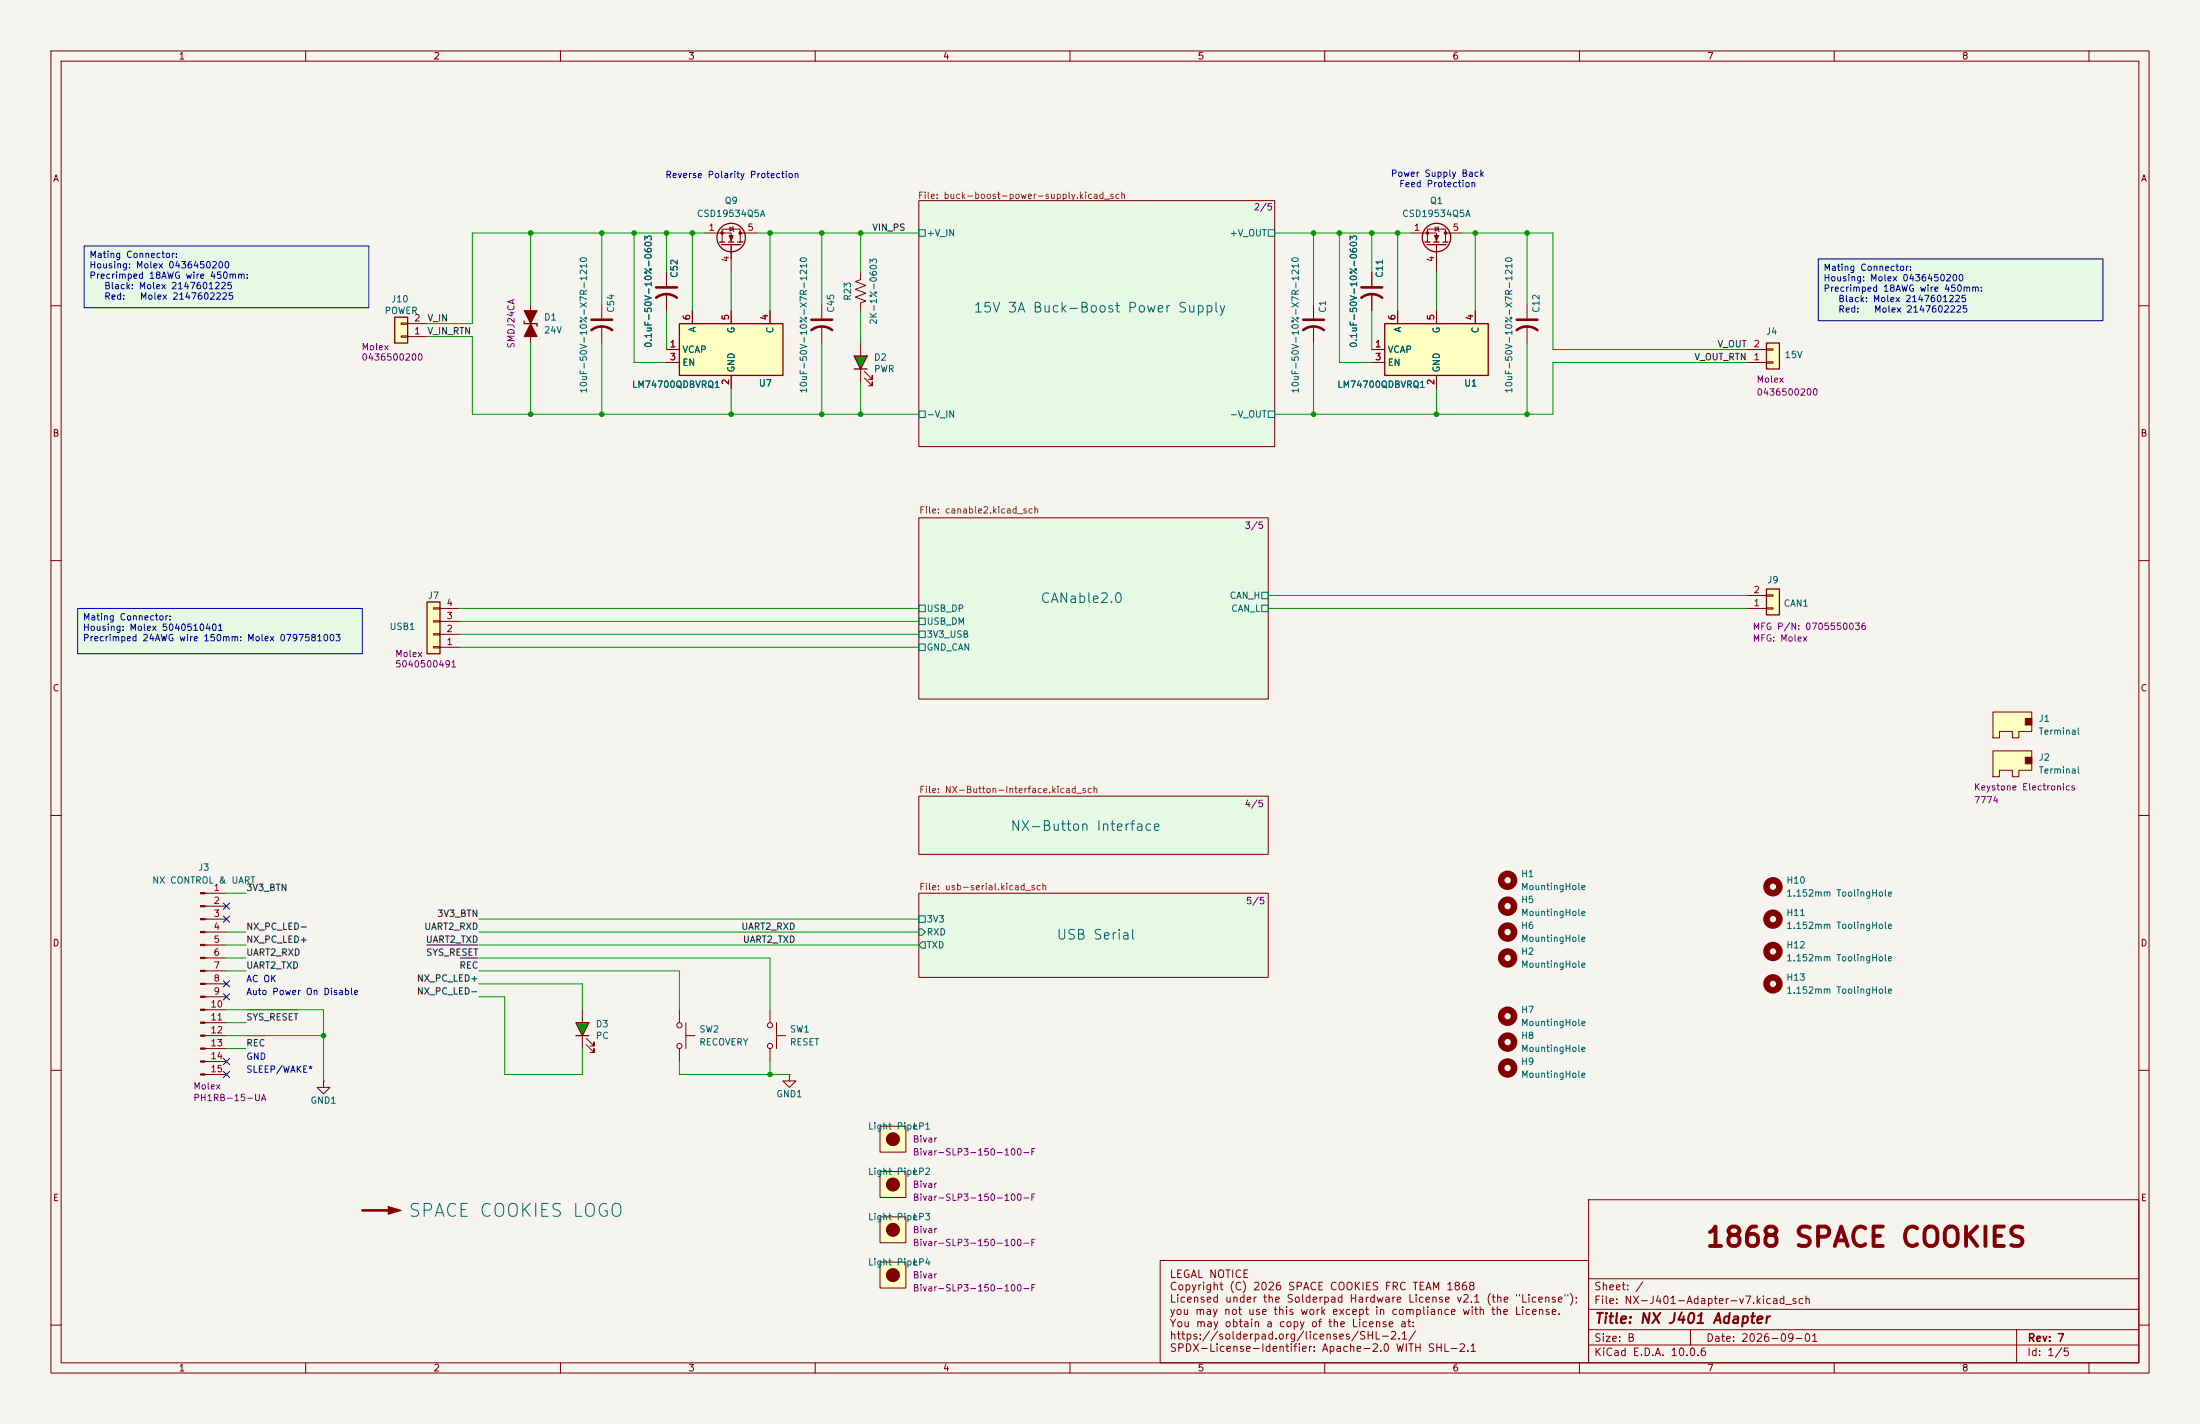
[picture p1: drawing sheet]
<svg xmlns="http://www.w3.org/2000/svg" width="432mm" height="279mm" viewBox="0 0 432 279" stroke-linecap="round" stroke-linejoin="round" font-family="sans-serif">
<path d="M0 0h431.8v279.4h-431.8z" fill="#f5f4ef" stroke="#f5f4ef" stroke-width=".2"/>
<g fill="none" stroke="#840000" stroke-width=".2">
<path d="M10 10h411.8v259.4h-411.8zM12 12h407.8v255.4h-407.8zM60 10v2M110 10v2M160 10v2M210 10v2M260 10v2M310 10v2M360 10v2M410 10v2M10 60h2M419.8 60h2"/>
<path d="M10 110h2M419.8 110h2M10 160h2M419.8 160h2M10 210h2M419.8 210h2M311.8 235.4h108v32h-108zM10 260h2M227.7 247.3h84.1v20.1h-84.1zM311.8 256.9h108M311.8 250.9h108M419.8 260h2"/>
<path d="M60 267.4v2M110 267.4v2M160 267.4v2M210 267.4v2M260 267.4v2M310 267.4v2M311.8 263.9h108M311.8 260.9h108M331.8 260.9v3M360 267.4v2M395.8 260.9v6.5M410 267.4v2"/>
</g>
<g fill="#e5f9e5" stroke="#e5f9e5" stroke-width=".2">
<path d="M180.3 39.4h69.9v48.2h-69.9z"/>
<path d="M180.3 175.3h68.6v16.5h-68.6z"/>
<path d="M180.3 101.6h68.6v35.6h-68.6z"/>
<path d="M180.3 156.2h68.6v11.4h-68.6z"/>
</g>
<g fill="#e5f9e5">
<path d="M15.2 119.4h55.9v8.9h-55.9z"/>
<path d="M356.9 50.8h55.8v12.1h-55.8z"/>
<path d="M16.5 48.3h55.9v12.1h-55.9z"/>
</g>
<path d="M180.3 39.4h69.9v48.2h-69.9zM180.3 101.6h68.6v35.6h-68.6zM180.3 156.2h68.6v11.4h-68.6zM180.3 175.3h68.6v16.5h-68.6z" fill="none" stroke="#840000" stroke-width=".2"/>
<g fill="none" stroke="#006464" stroke-width=".2">
<path d="M180.3 45.1h1.3v1.3h-1.3zM248.9 45.1h1.3v1.3h-1.3zM180.3 80.6h1.3v1.3h-1.3zM248.9 80.6h1.3v1.3h-1.3zM180.3 118.7h1.3v1.3h-1.3zM247.6 116.2h1.3v1.3h-1.3zM247.6 118.7h1.3v1.3h-1.3zM180.3 121.3h1.3v1.3h-1.3zM180.3 123.8h1.3v1.3h-1.3zM180.3 126.4h1.3v1.2h-1.3zM180.3 179.7h1.3v1.3h-1.3zM180.3 182.2h.7l.6 .7-.6 .6h-.7z"/>
<path d="M181 184.8h.6v1.3h-.6l-.7-.7z"/>
</g>
<path d="M83.8 118.1h2.6v10.2h-2.6z" fill="#ffffc2"/>
<path d="M83.8 118.1h2.6v10.2h-2.6z" fill="none" stroke="#840000" stroke-width=".25"/>
<g fill="none" stroke="#840000" stroke-width=".2">
<path d="M85.1 119.3h1.3v.2h-1.3zM86.4 119.4h3.8M85.1 126.9h1.3v.2h-1.3zM85.1 124.3h1.3v.3h-1.3zM85.1 121.8h1.3v.2h-1.3zM86.4 127h3.8M86.4 124.5h3.8M86.4 121.9h3.8M133.3 198.1v2.6M133.3 205.7v2.6M134.6 203.2h1.8M134.6 200.7v5"/>
<circle cx="133.4" cy="201.2" r=".51"/>
<circle cx="133.4" cy="205.2" r=".51"/>
</g>
<circle cx="348" cy="180.3" r="1.27" fill="none" stroke="#840000" stroke-width="1.3"/>
<path d="M113 200.7h2.6l-1.3 2.5z" fill="#00c200"/>
<path d="M114.3 198.1v2.6M114.3 203.2v2.5M115.1 205l1.5 1.5v-.8v.8h-.8M115.1 203.7l1.5 1.5v-.7v.7h-.8" fill="none" stroke="#840000" stroke-width=".2"/>
<path d="M113 200.7h2.6l-1.3 2.5zM113 203.2h2.6" fill="none" stroke="#840000" stroke-width=".25"/>
<path d="M71.1 237.5h6.4" fill="none" stroke="#840000" stroke-width=".51"/>
<path d="M76.2 236.7l2.5 .8-2.5 .8z" fill="#840000" stroke="#840000" stroke-width=".2"/>
<g fill="none" stroke="#840000" stroke-width="1.3">
<circle cx="295.9" cy="172.7" r="1.27"/>
<circle cx="295.9" cy="177.8" r="1.27"/>
<circle cx="295.9" cy="182.9" r="1.27"/>
<circle cx="295.9" cy="188" r="1.27"/>
<circle cx="295.9" cy="199.4" r="1.27"/>
<circle cx="295.9" cy="204.5" r="1.27"/>
<circle cx="295.9" cy="209.5" r="1.27"/>
</g>
<path d="M391.2 147.3h7.6v3.8h-2.6v1.3h-1.2v-1.3h-2.6v1.3h-1.2z" fill="#ffffc2"/>
<path d="M391.2 147.3h7.6v3.8h-2.6v1.3h-1.2v-1.3h-2.6v1.3h-1.2z" fill="none" stroke="#840000" stroke-width=".2"/>
<path d="M397.5 148.6h1.3v1.3h-1.3z" fill="#840000" stroke="#840000" stroke-width=".2"/>
<g fill="none" stroke="#840000" stroke-width="1.3">
<circle cx="348" cy="174" r="1.27"/>
<circle cx="348" cy="186.7" r="1.27"/>
</g>
<path d="M391.2 139.7h7.6v3.8h-2.6v1.3h-1.2v-1.3h-2.6v1.3h-1.2z" fill="#ffffc2"/>
<path d="M391.2 139.7h7.6v3.8h-2.6v1.3h-1.2v-1.3h-2.6v1.3h-1.2z" fill="none" stroke="#840000" stroke-width=".2"/>
<path d="M397.5 141h1.3v1.2h-1.3z" fill="#840000" stroke="#840000" stroke-width=".2"/>
<path d="M77.5 62.2h2.5v5.1h-2.5z" fill="#ffffc2"/>
<path d="M77.5 62.2h2.5v5.1h-2.5z" fill="none" stroke="#840000" stroke-width=".25"/>
<path d="M78.7 65.9h1.3v.3h-1.3zM78.7 63.4h1.3v.2h-1.3zM80 66h3.8M80 63.5h3.8" fill="none" stroke="#840000" stroke-width=".2"/>
<path d="M172.7 221h5.1v5.1h-5.1z" fill="#ffffc2"/>
<path d="M172.7 221h5.1v5.1h-5.1z" fill="none" stroke="#840000" stroke-width=".2"/>
<circle cx="175.3" cy="223.5" r="1.27" fill="#840000" stroke="#840000" stroke-width=".2"/>
<path d="M172.7 247.7h5.1v5h-5.1z" fill="#ffffc2"/>
<path d="M172.7 247.7h5.1v5h-5.1z" fill="none" stroke="#840000" stroke-width=".2"/>
<circle cx="175.3" cy="250.2" r="1.27" fill="#840000" stroke="#840000" stroke-width=".2"/>
<path d="M172.7 238.8h5.1v5h-5.1z" fill="#ffffc2"/>
<path d="M154.9 210.8v1.3h-1.2l1.2 1.3 1.3-1.3h-1.3M154.9 210.8h.1M172.7 238.8h5.1v5h-5.1z" fill="none" stroke="#840000" stroke-width=".2"/>
<circle cx="175.3" cy="241.3" r="1.27" fill="#840000" stroke="#840000" stroke-width=".2"/>
<path d="M172.7 229.9h5.1v5.1h-5.1z" fill="#ffffc2"/>
<g fill="none" stroke="#840000" stroke-width=".2">
<path d="M104.1 59.7v7.6M138.4 45.7h5.1v1.8M141.7 47.5v-2.5h3.6v2.5M143.3 44.6l.6 .4-.6 .3zM143.5 48v5.3M143.8 44.5l.2 1M145.3 45.7h3.3M40.2 175.3h4.2M40.2 177.8h4.2M40.2 180.3h4.2M40.2 182.9h4.2M40.2 185.4h4.2"/>
<path d="M40.2 188h4.2M40.2 190.5h4.2M40.2 193h4.2M40.2 195.6h4.2M40.2 198.1h4.2M151.1 198.1v2.6M40.2 203.2h4.2M40.2 200.7h4.2M40.2 205.7h4.2M40.2 208.3h4.2M40.2 210.8h4.2M63.5 212.1v1.3h-1.3l1.3 1.2 1.3-1.2h-1.3"/>
<path d="M63.5 212.1h.1M151.1 205.7v2.6M152.4 203.2h1.8M152.4 200.7v5M172.7 229.9h5.1v5.1h-5.1z"/>
<circle cx="151.1" cy="201.2" r=".51"/>
<circle cx="151.1" cy="205.2" r=".51"/>
</g>
<g fill="#840000" stroke="#840000" stroke-width=".2">
<path d="M39.4 175.1h.8v.3h-.8z"/>
<path d="M39.4 177.7h.8v.2h-.8z"/>
<path d="M39.4 180.2h.8v.3h-.8z"/>
<path d="M39.4 182.8h.8v.2h-.8z"/>
<path d="M39.4 185.3h.8v.2h-.8z"/>
<path d="M39.4 187.8h.8v.3h-.8z"/>
<path d="M39.4 190.4h.8v.2h-.8z"/>
<path d="M39.4 192.9h.8v.3h-.8z"/>
<path d="M39.4 195.5h.8v.2h-.8z"/>
<path d="M39.4 198h.8v.2h-.8z"/>
<path d="M39.4 200.5h.8v.3h-.8z"/>
<path d="M39.4 203.1h.8v.2h-.8z"/>
<path d="M39.4 205.6h.8v.3h-.8z"/>
<path d="M39.4 208.2h.8v.2h-.8z"/>
<path d="M39.4 210.7h.8v.2h-.8z"/>
<path d="M143.1 46.2h.8l-.4 1z"/>
<path d="M104.1 63.5l1.3 2.5h-2.5z"/>
<path d="M102.9 61h2.5l-1.3 2.5z"/>
<circle cx="175.3" cy="232.4" r="1.27"/>
<circle cx="145.3" cy="45.7" r=".25"/>
<circle cx="141.7" cy="45.7" r=".25"/>
</g>
<g fill="none" stroke="#840000" stroke-width=".25">
<path d="M141.2 47.5h1M141.6 48h3.8M143 47.5h1M144.8 47.5h1M102.9 63v.5h2.5v.5"/>
<circle cx="143.5" cy="46.6" r="2.79"/>
</g>
<path d="M167.6 69.9h2.6l-1.3 2.5z" fill="#00c200"/>
<path d="M118.1 59.7v2.8M130.8 53.3v2.8M130.8 57.7v3.3M168.9 53.3v1.6l-1 .3 2 .8-2 .8 2 .7-2 .8 2 .8-1 .3v1.6M118.1 64v3.3M168.9 67.3v2.6M168.9 72.4v2.5M169.7 74.2l1.5 1.5v-.8v.8h-.8M169.7 72.9l1.5 1.5v-.7v.7h-.8" fill="none" stroke="#840000" stroke-width=".2"/>
<path d="M167.6 69.9h2.6l-1.3 2.5zM167.6 72.4h2.6" fill="none" stroke="#840000" stroke-width=".25"/>
<path d="M128.8 58.4a3.3 3.3 0 0 1 4 0M128.8 56.4h4M116.1 64.8a3.3 3.3 0 0 1 4 0M116.1 62.7h4" fill="none" stroke="#840000" stroke-width=".51"/>
<path d="M133.3 63.5h20.4v10.2h-20.4z" fill="#ffffc2"/>
<path d="M133.3 63.5h20.4v10.2h-20.4z" fill="none" stroke="#840000" stroke-width=".25"/>
<path d="M161.3 59.7v2.8M130.8 68.6h2.5M130.8 71.1h2.5M135.9 61v2.5M143.5 61v2.5M143.5 73.7v2.5M151.1 61v2.5M161.3 64v3.3" fill="none" stroke="#840000" stroke-width=".2"/>
<path d="M159.3 64.8a3.3 3.3 0 0 1 4 0M159.3 62.7h4" fill="none" stroke="#840000" stroke-width=".51"/>
<path d="M346.7 115.6h2.5v5.1h-2.5z" fill="#ffffc2"/>
<g fill="none" stroke="#840000" stroke-width=".25">
<path d="M279.7 47.5h1M280 48h3.8M281.4 47.5h1M283.2 47.5h1M346.7 115.6h2.5v5.1h-2.5z"/>
<circle cx="281.9" cy="46.6" r="2.79"/>
</g>
<path d="M269.2 53.3v2.8M269.2 57.7v3.3M276.9 45.7h5v1.8M280.2 47.5v-2.5h3.5v2.5M281.7 44.6l.6 .4-.6 .3zM281.9 48v5.3M282.2 44.5l.2 1M283.7 45.7h3.3M342.9 119.4h3.8M342.9 116.8h3.8M346.7 119.3h1.3v.2h-1.3zM346.7 116.7h1.3v.3h-1.3z" fill="none" stroke="#840000" stroke-width=".2"/>
<g fill="#840000" stroke="#840000" stroke-width=".2">
<path d="M281.6 46.2h.7l-.4 1z"/>
<circle cx="283.7" cy="45.7" r=".25"/>
<circle cx="280.2" cy="45.7" r=".25"/>
</g>
<path d="M267.2 58.4a3.3 3.3 0 0 1 4.1 0M267.2 56.4h4.1" fill="none" stroke="#840000" stroke-width=".51"/>
<path d="M346.7 67.3h2.5v5.1h-2.5z" fill="#ffffc2"/>
<path d="M346.7 67.3h2.5v5.1h-2.5z" fill="none" stroke="#840000" stroke-width=".25"/>
<path d="M257.8 59.7v2.8M257.8 64v3.3M342.9 71.1h3.8M342.9 68.6h3.8M346.7 71h1.3v.2h-1.3zM346.7 68.5h1.3v.2h-1.3z" fill="none" stroke="#840000" stroke-width=".2"/>
<path d="M255.8 64.8a3.3 3.3 0 0 1 4 0M255.8 62.7h4" fill="none" stroke="#840000" stroke-width=".51"/>
<path d="M271.8 63.5h20.3v10.2h-20.3z" fill="#ffffc2"/>
<path d="M271.8 63.5h20.3v10.2h-20.3z" fill="none" stroke="#840000" stroke-width=".25"/>
<g fill="none" stroke="#840000" stroke-width=".2">
<path d="M130.8 53.3v2.8M130.8 57.7v3.3M269.2 53.3v2.8M269.2 57.7v3.3M299.7 59.7v2.8M130.8 68.6h2.5M130.8 71.1h2.5M135.9 61v2.5M143.5 61v2.5M143.5 73.7v2.5M151.1 61v2.5M269.2 68.6h2.6"/>
<path d="M269.2 71.1h2.6M274.3 61v2.5M281.9 61v2.5M281.9 73.7v2.5M289.6 61v2.5M299.7 64v3.3"/>
</g>
<circle cx="348" cy="193" r="1.27" fill="none" stroke="#840000" stroke-width="1.3"/>
<path d="M297.7 64.8a3.3 3.3 0 0 1 4.1 0M297.7 62.7h4.1" fill="none" stroke="#840000" stroke-width=".51"/>
<path d="M48.5 198.1h10M83.8 185.4h10M90.3 188h3.5M48.5 203.2h3.4" fill="none" stroke="#0f0f0f" stroke-width=".2"/>
<g fill="none" stroke="#009600" stroke-width=".2">
<path d="M104.1 45.7v14M118.1 45.7v14M124.5 45.7v25.4h6.3M130.8 45.7v7.6M135.9 45.7v15.3M138.4 45.7h-45.7v17.8h-8.9M143.5 53.3v7.7M148.6 45.7h31.7M151.1 45.7v15.3M161.3 45.7v14M168.9 45.7v7.6M250.2 45.7h26.7"/>
<path d="M257.8 45.7v14M262.9 45.7v25.4h6.3M269.2 45.7v7.6M274.3 45.7v15.3M281.9 53.3v7.7M287 45.7h17.8v22.9h38.1M289.6 45.7v15.3M299.7 45.7v14M83.8 66h8.9v15.3h87.6M104.1 67.3v14M118.1 67.3v14M130.8 61v7.6"/>
<path d="M143.5 76.2v5.1M161.3 67.3v14M168.9 61v6.3M168.9 74.9v6.4M257.8 67.3v14M269.2 61v7.6M281.9 76.2v5.1M299.7 67.3v14M342.9 71.1h-38.1v10.2h-54.6M90.2 119.4h90.1M248.9 119.4h94M248.9 116.8h94"/>
<path d="M90.2 121.9h90.1M90.2 124.5h90.1M90.2 127h90.1M44.4 175.3h3.9M44.4 185.4h3.9M44.4 182.9h3.9M44.4 190.5h3.9M44.4 188h3.9M44.4 198.1h19.1v14M94 188h57.1v10.1M94 185.4h86.3M94 182.9h86.3"/>
<path d="M94 190.5h39.3v7.6M94 193h20.3v5.1M94 195.6h5.1v15.2h15.2v-5.1M94 180.3h86.3M44.4 203.2h19.1M44.4 205.7h3.9M44.4 200.7h3.9M133.3 208.3v2.5h21.6M151.1 208.3v2.5"/>
</g>
<path d="M43.8 179.7l1.3 1.2M43.8 177.2l1.3 1.2M45.1 179.7l-1.3 1.2M45.1 177.2l-1.3 1.2M43.8 195l1.3 1.2M43.8 192.4l1.3 1.2M45.1 195l-1.3 1.2M45.1 192.4l-1.3 1.2M43.8 207.7l1.3 1.2M43.8 210.2l1.3 1.2M45.1 207.7l-1.3 1.2M45.1 210.2l-1.3 1.2" fill="none" stroke="#000084" stroke-width=".2"/>
<path d="M16.5 48.3h55.9v12.1h-55.9zM356.9 50.8h55.8v12.1h-55.8zM15.2 119.4h55.9v8.9h-55.9z" fill="none" stroke="#0000c2" stroke-width=".2"/>
<g fill="#009600" stroke="#009600" stroke-width=".2">
<circle cx="262.9" cy="45.7" r=".46"/>
<circle cx="257.8" cy="45.7" r=".46"/>
<circle cx="168.9" cy="45.7" r=".46"/>
<circle cx="143.5" cy="81.3" r=".46"/>
<circle cx="161.3" cy="81.3" r=".46"/>
<circle cx="161.3" cy="45.7" r=".46"/>
<circle cx="168.9" cy="81.3" r=".46"/>
<circle cx="151.1" cy="45.7" r=".46"/>
<circle cx="274.3" cy="45.7" r=".46"/>
<circle cx="269.2" cy="45.7" r=".46"/>
<circle cx="257.8" cy="81.3" r=".46"/>
<circle cx="281.9" cy="81.3" r=".46"/>
<circle cx="299.7" cy="81.3" r=".46"/>
<circle cx="289.6" cy="45.7" r=".46"/>
<circle cx="299.7" cy="45.7" r=".46"/>
<circle cx="151.1" cy="210.8" r=".46"/>
<circle cx="63.5" cy="203.2" r=".46"/>
<circle cx="135.9" cy="45.7" r=".46"/>
<circle cx="124.5" cy="45.7" r=".46"/>
<circle cx="118.1" cy="45.7" r=".46"/>
<circle cx="130.8" cy="45.7" r=".46"/>
<circle cx="104.1" cy="45.7" r=".46"/>
<circle cx="118.1" cy="81.3" r=".46"/>
<circle cx="104.1" cy="81.3" r=".46"/>
</g>
<text font-size="3.8" fill="#840000" x="334.5" y="245.6">1868 SPACE COOKIES</text>
<text font-size="2.5" fill="#006464" x="80" y="239.4">SPACE COOKIES LOGO</text>
<text font-size="2" fill="#840000" x="312.8" y="260.2">Title: NX J401 Adapter</text>
<g font-size="1.9" fill="#006464">
<text x="190.9" y="61.8">15V 3A Buck-Boost Power Supply</text>
<text x="204.1" y="118.8">CANable2.0</text>
<text x="198.2" y="163.5">NX-Button Interface</text>
<text x="207.2" y="184.8">USB Serial</text>
</g>
<g font-size="1.5" fill="#840000">
<text x="229.4" y="251.1">LEGAL NOTICE</text>
<text x="229.4" y="253.5">Copyright (C) 2026 SPACE COOKIES FRC TEAM 1868</text>
<text x="229.4" y="256">Licensed under the Solderpad Hardware License v2.1 (the &quot;License&quot;);</text>
<text x="312.8" y="256.2">File: NX-J401-Adapter-v7.kicad_sch</text>
<text x="312.8" y="253.5">Sheet: /</text>
<text x="229.4" y="258.4">you may not use this work except in compliance with the License.</text>
<text x="229.4" y="260.8">You may obtain a copy of the License at:</text>
<text x="229.4" y="263.2">https://solderpad.org/licenses/SHL-2.1/</text>
<text x="312.8" y="263.6">Size: B</text>
<text x="334.8" y="263.6">Date: 2026-09-01</text>
<text x="397.8" y="263.6">Rev: 7</text>
<text x="229.4" y="265.6">SPDX-License-Identifier: Apache-2.0 WITH SHL-2.1</text>
<text x="312.8" y="266.4">KiCad E.D.A. 10.0.6</text>
<text x="397.8" y="266.4">Id: 1/5</text>
</g>
<g font-size="1.3" fill="#840000">
<text x="35" y="12">1</text>
<text x="85" y="12">2</text>
<text x="135" y="12">3</text>
<text x="185" y="12">4</text>
<text x="235" y="12">5</text>
<text x="285" y="12">6</text>
<text x="335" y="12">7</text>
<text x="385" y="12">8</text>
<text x="10.3" y="36">A</text>
<text x="420.1" y="36">A</text>
<text x="10.2" y="86">B</text>
<text x="420" y="86">B</text>
<text x="10.2" y="136">C</text>
<text x="420" y="136">C</text>
<text x="10.2" y="186">D</text>
<text x="420" y="186">D</text>
<text x="10.3" y="236">E</text>
<text x="420.1" y="236">E</text>
<text x="35" y="269.4">1</text>
<text x="85" y="269.4">2</text>
<text x="135" y="269.4">3</text>
<text x="185" y="269.4">4</text>
<text x="235" y="269.4">5</text>
<text x="285" y="269.4">6</text>
<text x="335" y="269.4">7</text>
<text x="385" y="269.4">8</text>
</g>
<g font-size="1.3" fill="#0000c2">
<text x="130.5" y="35.3">Reverse Polarity Protection</text>
<text x="272.9" y="35">Power Supply Back</text>
<text x="274.5" y="37">Feed Protection</text>
<text x="17.4" y="50.9">Mating Connector:</text>
<text x="17.4" y="53">Housing: Molex 0436450200</text>
<text x="357.8" y="53.5">Mating Connector:</text>
<text x="17.4" y="55">Precrimped 18AWG wire 450mm:</text>
<text x="20.3" y="57.1">Black: Molex 2147601225</text>
<text x="20.3" y="59.1">Red:</text>
<text x="27.4" y="59.1">Molex 2147602225</text>
<text x="357.8" y="55.5">Housing: Molex 0436450200</text>
<text x="357.8" y="57.5">Precrimped 18AWG wire 450mm:</text>
<text x="360.7" y="59.6">Black: Molex 2147601225</text>
<text x="360.7" y="61.6">Red:</text>
<text x="367.7" y="61.6">Molex 2147602225</text>
<text x="16.2" y="122">Mating Connector:</text>
<text x="16.2" y="124.1">Housing: Molex 5040510401</text>
<text x="16.2" y="126.1">Precrimped 24AWG wire 150mm: Molex 0797581003</text>
<text x="48.2" y="193">AC OK</text>
<text x="48.2" y="195.6">Auto Power On Disable</text>
<text x="48.2" y="208.3">GND</text>
<text x="48.2" y="210.8">SLEEP/WAKE*</text>
</g>
<g font-size="1.3" fill="#006464">
<text x="142.1" y="40.3">Q9</text>
<text x="280.5" y="40.3">Q1</text>
<text x="136.7" y="42.9">CSD19534Q5A</text>
<text x="181.8" y="46.7">+V_IN</text>
<text x="241.2" y="46.7">+V_OUT</text>
<text x="275.1" y="42.9">CSD19534Q5A</text>
<text x="76.7" y="59.6">J10</text>
<text x="133.3" y="54.6" transform="rotate(-90 133.3 54.6)">C52</text>
<text x="167.3" y="59.1" transform="rotate(-90 167.3 59.1)">R23</text>
<text x="271.7" y="54.6" transform="rotate(-90 271.7 54.6)">C11</text>
<text x="75.4" y="61.9">POWER</text>
<text x="106.7" y="63.2">D1</text>
<text x="106.7" y="65.7">24V</text>
<text x="120.9" y="61.5" transform="rotate(-90 120.9 61.5)">C54</text>
<text x="136.9" y="65.3" transform="rotate(-90 136.9 65.3)">A</text>
<text x="144.5" y="65.5" transform="rotate(-90 144.5 65.5)">G</text>
<text x="152.1" y="65.5" transform="rotate(-90 152.1 65.5)">C</text>
<text x="164" y="61.5" transform="rotate(-90 164 61.5)">C45</text>
<text x="172.4" y="63.8" transform="rotate(-90 172.4 63.8)">2K-1%-0603</text>
<text x="260.6" y="61.5" transform="rotate(-90 260.6 61.5)">C1</text>
<text x="275.3" y="65.3" transform="rotate(-90 275.3 65.3)">A</text>
<text x="282.9" y="65.5" transform="rotate(-90 282.9 65.5)">G</text>
<text x="290.5" y="65.5" transform="rotate(-90 290.5 65.5)">C</text>
<text x="302.5" y="61.5" transform="rotate(-90 302.5 61.5)">C12</text>
<text x="346.5" y="66">J4</text>
<text x="128.2" y="68.4" transform="rotate(-90 128.2 68.4)">0.1uF-50V-10%-0603</text>
<text x="133.8" y="69.5">VCAP</text>
<text x="171.4" y="71.1">D2</text>
<text x="266.6" y="68.4" transform="rotate(-90 266.6 68.4)">0.1uF-50V-10%-0603</text>
<text x="272.3" y="69.5">VCAP</text>
<text x="350.2" y="70.6">15V</text>
<text x="115.5" y="77.3" transform="rotate(-90 115.5 77.3)">10uF-50V-10%-X7R-1210</text>
<text x="123.9" y="76.4">LM74700QDBVRQ1</text>
<text x="133.8" y="72.1">EN</text>
<text x="144.5" y="73.2" transform="rotate(-90 144.5 73.2)">GND</text>
<text x="148.8" y="76.1">U7</text>
<text x="158.7" y="77.3" transform="rotate(-90 158.7 77.3)">10uF-50V-10%-X7R-1210</text>
<text x="171.4" y="73.4">PWR</text>
<text x="255.2" y="77.3" transform="rotate(-90 255.2 77.3)">10uF-50V-10%-X7R-1210</text>
<text x="262.4" y="76.4">LM74700QDBVRQ1</text>
<text x="272.3" y="72.1">EN</text>
<text x="282.9" y="73.2" transform="rotate(-90 282.9 73.2)">GND</text>
<text x="287.3" y="76.1">U1</text>
<text x="297.1" y="77.3" transform="rotate(-90 297.1 77.3)">10uF-50V-10%-X7R-1210</text>
<text x="181.8" y="82.2">-V_IN</text>
<text x="241.2" y="82.2">-V_OUT</text>
<text x="83.9" y="117.8">J7</text>
<text x="241.2" y="117.8">CAN_H</text>
<text x="346.8" y="114.8">J9</text>
<text x="350" y="119.3">CAN1</text>
<text x="76.4" y="123.9">USB1</text>
<text x="181.8" y="122.9">USB_DM</text>
<text x="181.8" y="120.3">USB_DP</text>
<text x="181.8" y="125.4">3V3_USB</text>
<text x="241.5" y="120.3">CAN_L</text>
<text x="181.8" y="128">GND_CAN</text>
<text x="400" y="141.9">J1</text>
<text x="400" y="149.6">J2</text>
<text x="400" y="144.5">Terminal</text>
<text x="400" y="152.1">Terminal</text>
<text x="29.8" y="173.7">NX CONTROL &amp; UART</text>
<text x="38.8" y="171.1">J3</text>
<text x="298.4" y="172.4">H1</text>
<text x="350.5" y="173.7">H10</text>
<text x="298.4" y="175">MountingHole</text>
<text x="298.4" y="177.5">H5</text>
<text x="350.5" y="176.2">1.152mm ToolingHole</text>
<text x="181.8" y="181.3">3V3</text>
<text x="181.8" y="183.8">RXD</text>
<text x="298.4" y="182.6">H6</text>
<text x="298.4" y="185.1">MountingHole</text>
<text x="298.4" y="180">MountingHole</text>
<text x="350.5" y="180">H11</text>
<text x="350.5" y="182.6">1.152mm ToolingHole</text>
<text x="181.8" y="186.4">TXD</text>
<text x="298.4" y="187.7">H2</text>
<text x="298.4" y="190.2">MountingHole</text>
<text x="350.5" y="186.4">H12</text>
<text x="350.5" y="188.9">1.152mm ToolingHole</text>
<text x="350.5" y="192.7">H13</text>
<text x="350.5" y="195.3">1.152mm ToolingHole</text>
<text x="116.8" y="201.9">D3</text>
<text x="137.1" y="202.9">SW2</text>
<text x="154.9" y="202.9">SW1</text>
<text x="298.4" y="199.1">H7</text>
<text x="298.4" y="201.6">MountingHole</text>
<text x="116.8" y="204.2">PC</text>
<text x="137.1" y="205.4">RECOVERY</text>
<text x="154.9" y="205.4">RESET</text>
<text x="298.4" y="209.2">H9</text>
<text x="298.4" y="204.2">H8</text>
<text x="298.4" y="206.7">MountingHole</text>
<text x="152.3" y="215.6">GND1</text>
<text x="298.4" y="211.8">MountingHole</text>
<text x="60.8" y="216.9">GND1</text>
<text x="170.3" y="221.9">Light Pipe</text>
<text x="179.1" y="221.9">LP1</text>
<text x="170.3" y="230.8">Light Pipe</text>
<text x="179.1" y="230.8">LP2</text>
<text x="170.3" y="239.7">Light Pipe</text>
<text x="179.1" y="239.7">LP3</text>
<text x="170.3" y="248.6">Light Pipe</text>
<text x="179.1" y="248.6">LP4</text>
</g>
<g font-size="1.3" fill="#725600">
<text x="180.1" y="39.3">File: buck-boost-power-supply.kicad_sch</text>
<text x="180.3" y="101.1">File: canable2.kicad_sch</text>
<text x="180.3" y="155.9">File: NX-Button-Interface.kicad_sch</text>
<text x="180.3" y="175">File: usb-serial.kicad_sch</text>
</g>
<g font-size="1.3" fill="#840084">
<text x="246" y="41.6">2/5</text>
<text x="70.9" y="69">Molex</text>
<text x="70.9" y="71.1">0436500200</text>
<text x="101.3" y="68.5" transform="rotate(-90 101.3 68.5)">SMDJ24CA</text>
<text x="344.7" y="75.4">Molex</text>
<text x="344.7" y="77.9">0436500200</text>
<text x="244.2" y="104.1">3/5</text>
<text x="343.9" y="123.9">MFG P/N: 0705550036</text>
<text x="77.5" y="129.2">Molex</text>
<text x="77.5" y="131.3">5040500491</text>
<text x="343.9" y="126.2">MFG: Molex</text>
<text x="387.3" y="155.4">Keystone Electronics</text>
<text x="244.2" y="158.7">4/5</text>
<text x="387.3" y="157.9">7774</text>
<text x="244.4" y="177.7">5/5</text>
<text x="37.8" y="214.1">Molex</text>
<text x="37.8" y="216.4">PH1RB-15-UA</text>
<text x="179.1" y="224.5">Bivar</text>
<text x="179.1" y="227">Bivar-SLP3-150-100-F</text>
<text x="179.1" y="233.4">Bivar</text>
<text x="179.1" y="235.9">Bivar-SLP3-150-100-F</text>
<text x="179.1" y="242.3">Bivar</text>
<text x="179.1" y="244.8">Bivar-SLP3-150-100-F</text>
<text x="179.1" y="251.2">Bivar</text>
<text x="179.1" y="253.7">Bivar-SLP3-150-100-F</text>
</g>
<g font-size="1.3" fill="#a90000">
<text x="139" y="45.6">1</text>
<text x="146.6" y="45.6">5</text>
<text x="277.4" y="45.6">1</text>
<text x="285" y="45.6">5</text>
<text x="143.4" y="51.5" transform="rotate(-90 143.4 51.5)">4</text>
<text x="281.8" y="51.5" transform="rotate(-90 281.8 51.5)">4</text>
<text x="81.2" y="65.9">1</text>
<text x="81.2" y="63.4">2</text>
<text x="135.8" y="63" transform="rotate(-90 135.8 63)">6</text>
<text x="143.4" y="63" transform="rotate(-90 143.4 63)">5</text>
<text x="151" y="63" transform="rotate(-90 151 63)">4</text>
<text x="274.2" y="63" transform="rotate(-90 274.2 63)">6</text>
<text x="281.8" y="63" transform="rotate(-90 281.8 63)">5</text>
<text x="289.4" y="63" transform="rotate(-90 289.4 63)">4</text>
<text x="131.3" y="68.4">1</text>
<text x="131.3" y="71">3</text>
<text x="269.8" y="68.4">1</text>
<text x="269.8" y="71">3</text>
<text x="344.1" y="71">1</text>
<text x="344.1" y="68.4">2</text>
<text x="143.4" y="75.7" transform="rotate(-90 143.4 75.7)">2</text>
<text x="281.8" y="75.7" transform="rotate(-90 281.8 75.7)">2</text>
<text x="87.5" y="119.2">4</text>
<text x="344.1" y="119.2">1</text>
<text x="344.1" y="116.7">2</text>
<text x="87.5" y="124.3">2</text>
<text x="87.5" y="121.8">3</text>
<text x="87.5" y="126.9">1</text>
<text x="41.8" y="175.1">1</text>
<text x="41.8" y="177.7">2</text>
<text x="41.8" y="180.2">3</text>
<text x="41.8" y="182.7">4</text>
<text x="41.8" y="185.3">5</text>
<text x="41.8" y="187.8">6</text>
<text x="41.8" y="190.4">7</text>
<text x="41.2" y="198">10</text>
<text x="41.8" y="192.9">8</text>
<text x="41.8" y="195.4">9</text>
<text x="41.2" y="200.5">11</text>
<text x="41.2" y="203.1">12</text>
<text x="41.2" y="205.6">13</text>
<text x="41.2" y="208.1">14</text>
<text x="41.2" y="210.7">15</text>
</g>
<g font-size="1.3" fill="#0f0f0f">
<text x="171.1" y="45.6">VIN_PS</text>
<text x="83.8" y="65.9">V_IN_RTN</text>
<text x="83.8" y="63.4">V_IN</text>
<text x="332.5" y="71">V_OUT_RTN</text>
<text x="337" y="68.5">V_OUT</text>
<text x="48.2" y="175.1">3V3_BTN</text>
<text x="48.2" y="185.3">NX_PC_LED+</text>
<text x="48.2" y="182.8">NX_PC_LED-</text>
<text x="83.2" y="182.8">UART2_RXD</text>
<text x="83.5" y="185.3">UART2_TXD</text>
<text x="85.7" y="180.2">3V3_BTN</text>
<text x="145.4" y="182.8">UART2_RXD</text>
<text x="145.7" y="185.3">UART2_TXD</text>
<text x="48.2" y="190.4">UART2_TXD</text>
<text x="48.2" y="187.8">UART2_RXD</text>
<text x="83.5" y="187.8">SYS_RESET</text>
<text x="90.1" y="190.4">REC</text>
<text x="81.7" y="192.9">NX_PC_LED+</text>
<text x="81.7" y="195.5">NX_PC_LED-</text>
<text x="48.2" y="200.5">SYS_RESET</text>
<text x="48.2" y="205.6">REC</text>
</g>
</svg>
